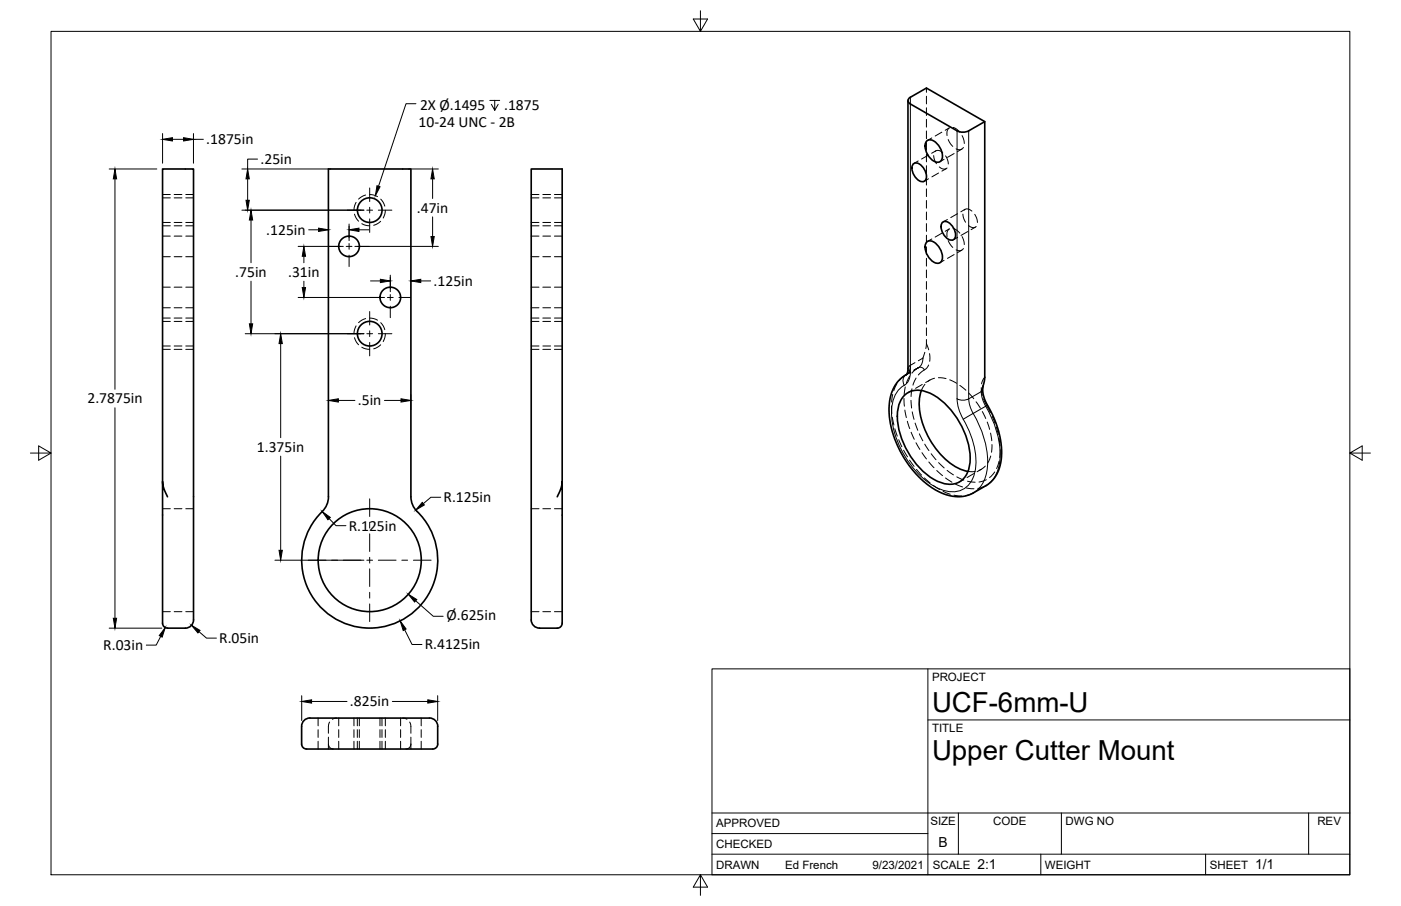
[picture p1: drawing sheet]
<svg xmlns="http://www.w3.org/2000/svg" width="432mm" height="279mm" viewBox="0 0 432 279" stroke-linecap="round" stroke-linejoin="round" font-family="sans-serif">
<!-- layer: Visible -->
<g fill="none" stroke="#000" stroke-width=".51">
<path d="M279.8 31v83l-.1 .9-.4 .7M303.5 37.5l-4.9 2.8M101.2 52.1h25.4v101.1a7.3 7.3 0 0 0 3.1 5.7 21 21 0 0 1-1.9 29.5 21 21 0 0 1-29.5-1.7 21 21 0 0 1 1.5-29.5l1.1-1.9 .3-2.1zM281.5 50.5a2.76 2.76 0 0 1 3.6 2l.4 1.3a1.56 1.56 0 0 1-.6 2.1 1.56 1.56 0 0 1-2.1-.5 4.3 4.3 0 0 1-1.5-4.6zM285.7 43.4a2.4 2.4 0 0 1 3.1 .9 5 5 0 0 1 1.4 5 1.84 1.84 0 0 1-2.9 0 5.3 5.3 0 0 1-1.9-5.5zM295 40.3l1.8 .5 1.8-.5M295 40.3l-14.4-8.2a1.09 1.09 0 0 1-.8-1.1 1.09 1.09 0 0 1 .8-1l4.9-2.8 18 10.3v79.1l-1.1 4.2M285.7 74.6a2.4 2.4 0 0 1 3.1 .9 5 5 0 0 1 1.4 5 1.84 1.84 0 0 1-2.9 0 5.3 5.3 0 0 1-1.9-5.5zM290.5 68.5a2.76 2.76 0 0 1 3.5 2.1l.5 1.2a1.56 1.56 0 0 1-.6 2.1 1.56 1.56 0 0 1-2.1-.5 4.3 4.3 0 0 1-1.5-4.5zM279.3 115.5l-2 1.5-1.4 1.7-1 2.1-.6 2.2-.3 2.9 .2 3 .5 3.1 1 3.1 1.7 4 1.4 2.4 2.5 3.5 1.7 1.9 2.6 2.3 2.7 1.9 2.6 1.2 2.6 .7 2.7 .2 2.3-.5 5.7-3.1 2.3-2.2 1.1-1.8 .5-1.6 .6-4-.5-5.3-1.6-5.2-3.2-6.6-.5-2.2 .1-1.8M279 121.7a7.4 7.4 0 0 1 8.8 .2 24.4 24.4 0 0 1 11.1 20.9 6.4 6.4 0 0 1-6.2 6.6 15.1 15.1 0 0 1-10.6-6.6 22.4 22.4 0 0 1-5.2-17.2 7.1 7.1 0 0 1 2.1-3.9zM284 120.4a18.7 18.7 0 0 0 2.6 15.1 20.1 20.1 0 0 0 10.8 9.7l.9 .2"/>
<path d="M50.1 148.5v-96.4h9.5v138.4a2.74 2.74 0 0 1-2.5 3.2h-5.5a2.08 2.08 0 0 1-1.5-2.5v-42.7l.4 2.3 1.1 2.4M173.3 148.5v-96.4h-9.6v138.4a2.74 2.74 0 0 0 2.6 3.2h5.5a2.11 2.11 0 0 0 1.5-2.5v-42.7l-.5 2.3-1.1 2.4M95.5 221.4a2.55 2.55 0 0 0-2.5 2.6v5.5a2.1 2.1 0 0 0 2.5 1.5h36.8a2.13 2.13 0 0 0 2.6-1.5v-5.5a2.86 2.86 0 0 0-3.6-2.6h-35.8"/>
<circle cx="107.6" cy="76" r="3.2"/>
<circle cx="114" cy="64.8" r="3.8"/>
<circle cx="120.3" cy="91.7" r="3.2"/>
<circle cx="114" cy="102.9" r="3.8"/>
<circle cx="113.9" cy="172.8" r="15.9"/>
</g>
<!-- layer: Hidden -->
<g fill="none" stroke="#000" stroke-width=".31">
<path d="M285.5 27.2v1.3M285.5 29.7v2.3M285.5 33.2v2.4M285.5 36.8v2.4M292.5 39.5l-.6 1v1.3M292.6 39.4l-1.3 .8M293.8 39.3l1 .5 1 1M113.9 60l1.3 .2 1.2 .4M283 49.6l-1.3 .8M285.5 40.4v2.4M285.5 44v2.3M285.5 47.5v2.4"/>
<path d="M285.5 51.1v2.4M285.5 54.7v2.4M285.5 58.3v2.3M286.1 47.9l-2.1 1.1M286.2 55.1l-1.3 .8M287.2 42.5l-1.3 .8M287.8 48l.2 1.1 .6 1.4M288.2 46.7a1.66 1.66 0 0 1 2.4 .4M288.4 46.5l-1.3 .8M289.3 53.4l-2.1 1.1M289.5 51.5a1.77 1.77 0 0 0 2.4 .3M290.3 40.8l-2.1 1.2"/>
<path d="M291 49.1l-1.3 .8M291.4 48.1l.6 1.1 .3 1.4M291.6 52l-1.3 .8M292.2 43l1.4 2.1M294.1 47.3l-2.1 1.2M296.4 46l-1.3 .8M296.5 41.8l.7 2.5M296.9 45.5a1.56 1.56 0 0 1-2.2 .4M50.1 72.8h2.4M50.1 79.2h2.4M50.1 68.6h2.4M50.1 61h2.4"/>
<path d="M53.7 72.8h2.4M53.7 79.2h2.4M53.7 68.6h2.4M53.7 61h2.4M57.3 72.8h2.3M57.3 79.2h2.3M57.3 68.6h2.3M57.3 61h2.3M109.3 66l.4 1.2 .8 1M109.7 62.4l-.4 1.2-.2 1.2M111.5 69l1.2 .5 1.2 .1M112.7 60.2l-1.2 .4-1 .8"/>
<path d="M117.3 68.2l-.9 .8-1.2 .5M117.3 61.4l.8 1 .5 1.2M118.8 64.8l-.2 1.3-.5 1.1M163.7 72.8h2.4M163.7 79.2h2.4M163.7 68.6h2.4M163.7 61h2.4M167.3 72.8h2.4M167.3 79.2h2.4M167.3 68.6h2.4M167.3 61h2.4M170.9 72.8h2.4"/>
<path d="M170.9 79.2h2.4M170.9 68.6h2.4M170.9 61h2.4M285.5 61.8v2.4M285.5 65.4v2.4M285.5 69v2.4M285.5 72.5v2.4M285.5 76.1v2.4M285.5 79.7v2.4M287.2 73.7l-1.3 .7M290.3 71.9l-2.1 1.2M292 67.7l-1.3 .7"/>
<path d="M292.2 74.2l1.4 2.1M292.5 70.6l-.6 1.1v1.3M292.6 70.6l-1.3 .7M293.8 70.5l1 .5 1 .9M294.1 78.5l-2.1 1.2M295.1 65.9l-2.1 1.2M295.2 73.2l-1.3 .7M296.4 77.2l-1.3 .7M296.5 73l.6 1.4 .1 1M296.8 66l.1 1.1 .7 1.4M296.9 76.6a1.56 1.56 0 0 1-2.2 .4M297.2 64.8a1.69 1.69 0 0 1 2.4 .3"/>
<path d="M297.4 64.6l-1.3 .7M298.3 71.4l-2.1 1.2M298.5 69.5a1.71 1.71 0 0 0 2.4 .3M300.4 66.1l.6 1.1 .3 1.4M300.6 70.1l-1.3 .7M50.1 88.6h2.4M50.1 94.9h2.4M50.1 99.1h2.4M53.7 88.6h2.4M53.7 94.9h2.4M53.7 99.1h2.4M57.3 88.6h2.3"/>
<path d="M57.3 94.9h2.3M57.3 99.1h2.3M112.7 98.3l-1.2 .4-1 .8M113.9 98.1l1.3 .2 1.2 .4M117.3 99.5l.8 1 .5 1.2M163.7 88.6h2.4M163.7 94.9h2.4M163.7 99.1h2.4M167.3 88.6h2.4M167.3 94.9h2.4M167.3 99.1h2.4M170.9 88.6h2.4"/>
<path d="M170.9 94.9h2.4M170.9 99.1h2.4M285.5 83.2v2.4M285.5 86.8v2.4M285.5 90.4v2.4M285.5 94v2.4M285.5 97.5v2.4M291 80.3l-1.3 .7M50.1 106.7h2.4M53.7 106.7h2.4M57.3 106.7h2.3M109.3 104.1l.4 1.2 .8 1"/>
<path d="M109.7 100.5l-.4 1.2-.2 1.2M111.5 107.1l1.2 .5 1.2 .1M117.3 106.3l-.9 .8-1.2 .5M118.8 102.9l-.2 1.3-.5 1.1M163.7 106.7h2.4M167.3 106.7h2.4M170.9 106.7h2.4M280.7 114.8l-1.4 .8M283.1 113.4h-.1M283.1 113.3v.1M283.1 113.3l-1.4 .9M284.2 118.6l-2 1.2"/>
<path d="M285 108.6l-.5 1.8M285.1 118.5l-1.1 2M285.5 104.7l-.2 2.8M285.5 101.1v2.4M286.6 117.2l-1.3 .8M288 116.6l-2.1 1.1M289.2 116.5l2.4 .3M292.7 117.1l2.1 1.1M295.8 118.9l1.9 1.5M281.2 120.4l-1.4 .7M298.5 121.2l1.6 1.8M300.8 123.9l1.4 2"/>
<path d="M302.8 126.9l1 2.2M304.3 130.2l.7 2.2M305.3 133.6l.4 2.3M305.7 137.1l-.1 2.4M50.1 156.9h2.4M53.7 156.9h2.4M57.3 156.9h2.3M163.7 156.9h2.4M167.3 156.9h2.4M170.9 156.9h2.4M297 147.9l-1.3 .7M298.3 145.4h2.3"/>
<path d="M300.1 146.1l-2.1 1.2M302.5 144.7l-1.4 .8M303.7 143.7l-2 1.4M305.4 140.6l-1 2.2M50.1 188.6h2.4M53.7 188.6h2.4M57.3 188.6h2.3M163.7 188.6h2.4M167.3 188.6h2.4M170.9 188.6h2.4M98 221.4v2.4M98 225v2.4"/>
<path d="M98 228.6v2.4M101.2 229.5v1.5M101.2 229.5a1.54 1.54 0 0 0 1.5 1.5M101.2 227.3v2.2M101.6 222.7a5.4 5.4 0 0 0-.4 3.4M103.8 221.4l-1.4 .4M104.4 221.4v2.4M104.4 225v2.4M104.4 228.6v2.4M110.1 221.4v2.4M110.1 225v2.4M110.1 228.6v2.4"/>
<path d="M110.7 221.4v2.4M110.7 225v2.4M110.7 228.6v2.4M117.1 221.4v2.4M117.1 225v2.4M117.1 228.6v2.4M117.7 221.4v2.4M117.7 225v2.4M117.7 228.6v2.4M123.5 221.4v2.4M123.5 225v2.4M123.5 228.6v2.4"/>
<path d="M124.1 221.4l1.3 .4M126.3 222.7a5.4 5.4 0 0 1 .3 3.4M126.6 229.5v1.5M126.6 229.5a1.54 1.54 0 0 1-1.5 1.5M126.6 227.3v2.2M129.8 221.4v2.4M129.8 225v2.4M129.8 228.6v2.4"/>
</g>
<!-- layer: Hidden Narrow -->
<g fill="none" stroke="#000" stroke-width=".31">
<path d="M280.6 30v2.1M50.1 60h2.4M53.7 60h2.4M57.3 60h2.3M163.7 60h2.4M167.3 60h2.4M170.9 60h2.4M50.1 69.6h2.4M53.7 69.6h2.4M57.3 69.6h2.3M163.7 69.6h2.4M167.3 69.6h2.4"/>
<path d="M170.9 69.6h2.4M50.1 98.1h2.4M53.7 98.1h2.4M57.3 98.1h2.3M163.7 98.1h2.4M167.3 98.1h2.4M170.9 98.1h2.4M50.1 107.7h2.4M53.7 107.7h2.4M57.3 107.7h2.3M163.7 107.7h2.4M167.3 107.7h2.4"/>
<path d="M170.9 107.7h2.4M276.4 118.3l-.9 2.2M279 119.3l-.3 2.4M279.1 115.7l-2 1.7M279.8 113.7l.3-.7 .5-.4-.3 1.6-.4 .8-.6 .6M280.3 116l-1 2.2M280.7 114.8l-1.4 .8M281.1 115.1l2-1.7a1.38 1.38 0 0 1 1.8 .7l-1.9 1.5M281.1 119.9l-.3 2.4M282 111.8l-1.4 .8M282.3 116.6l-.9 2.2M283 111.3l1.5-.9-.5 2.1a4.2 4.2 0 0 1-2.3 1.7"/>
<path d="M285.5 106l.7 1.9M286.2 112.6l-.5 .9-.8 .6M286.5 109.1v2.3M302.4 119.6l.4 2.3M303.5 116.4l-.6 .8-.4 1.2M274.8 125.2l.1 2.4M275 128.7l.5 2.4M275.1 121.6l-.3 2.4M275.8 132.2l.7 2.3M277 135.6l1 2.2M278.5 138.8l1.2 2.1M278.6 122.9l.1 2.4"/>
<path d="M278.9 126.4l.4 2.4M279.7 129.9l.7 2.3M280.8 123.5l.2 2.3M280.8 133.3l1 2.2M281.2 127l.5 2.3M282 130.5l.9 2.2M282.3 136.5l1.2 2.1M283.4 133.8l1 2.1M284.2 139.6l1.3 1.9M285 137l1.3 2M287 139.9l1.5 1.9M303.1 123l1 2.1"/>
<path d="M304.1 125.1l1.2 2.2M304.4 125l-.3 .1M305.8 128.3l.9 2.3M307 131.7l.7 2.3M307.9 135.1l.3 2.4M308.3 138.7l-.2 2.4M280.3 141.9l1.4 1.9M282.5 144.8l1.6 1.7M284.9 147.4l1.8 1.5M286.3 142.5l1.6 1.8M287.6 149.7l2 1.3M288.7 145.1l1.8 1.6"/>
<path d="M289.3 142.7l1.7 1.6M290.7 151.5l2.2 .9M291.4 147.4l2 1.3M291.9 145.1l2 1.4M294 152.7l2.4 .3M294.5 149.3l2.2 .9M294.9 147.1l2.2 .9M297.8 150.5l2.4 .2M298.2 148.4l2.3 .3M300 152l-2.4 .8M303.9 149.8l-2.5 .8M304 147.9l-2.3 .8"/>
<path d="M306.6 145.5l-1.6 1.8M307.9 142.2l-.8 2.3M109.1 221.4v2.4M109.1 225v2.4M109.1 228.6v2.4M118.8 221.4v2.4M118.8 225v2.4M118.8 228.6v2.4"/>
</g>
<!-- layer: Visible Narrow -->
<g fill="none" stroke="#000" stroke-width=".31">
<path d="M280.6 32.1v82.6M295 40.3v82.7M298.6 40.3v82.7M278.7 118.8a9.1 9.1 0 0 0-3.9 8.8 28.4 28.4 0 0 0 14.3 23 7.8 7.8 0 0 0 9.5-1.2 13.7 13.7 0 0 0 1.7-11.7l-1.4-4.2-2-4.2M279.2 115.6a2.33 2.33 0 0 0-.5 3.2M279.2 115.6h.1M279.2 115.6h-.1M279.8 113.7l.2 .5 .6 .5M280.6 114.7l-.4 2.3-.6 1.1-.9 .7M295 123l1.8 .4 1.8-.4M295 123a13 13 0 0 0 1.9 6.3M298.6 123l3.8-2.2 .5 2.5 .9 2"/>
<path d="M298.6 123l.4 2.5 .9 2M299.9 127.5l-3 1.8M299.9 127.5a27.8 27.8 0 0 1 4.2 18.3 8.9 8.9 0 0 1-4 6.2M303.8 125.3l-3.9 2.2M303.8 125.3a27.8 27.8 0 0 1 4.1 18.2 8.9 8.9 0 0 1-4 6.3M304.4 124.9l-.6 .4"/>
</g>
<!-- layer: Border -->
<path d="M15.7 9.7h400.3v260.1h-400.3zM215.9 3.3v6.4l-2.2-3.8h4.4l-2.2 3.8M9.4 139.7h6.3l-3.8-2.2v4.4l3.8-2.2M416 139.7l3.8 2.2v-4.4l-3.8 2.2h6.4M215.9 269.8l2.2 3.8h-4.4l2.2-3.8v6.3" fill="none" stroke="#000" stroke-width=".31"/>
<!-- layer: Titleblock -->
<path d="M219.4 206.3h196.6v63.5h-196.6zM286 206.3v63.5M286 222h130M219.4 257.1h66.6M219.4 250.7h196.6M295.4 250.7v12.7M327.1 250.7v12.7M403.3 250.7v12.7M219.4 263.4h196.6M320.8 263.4v6.4M371.6 263.4v6.4" fill="none" stroke="#000" stroke-width=".31"/>
<!-- layer: Center Lines -->
<g fill="none" stroke="#000" stroke-width=".31">
<path d="M113.9 58v4.1M101.4 76h3.5M106.7 76h1.8M107.1 64.8h4.2M107.6 69.8v3.5M107.6 75.1v1.8M107.6 78.7v3.5M110.3 76h3.5M113.1 64.8h1.7M113.9 63.9v1.8M113.9 67.5v4.2M116.6 64.8h4.2"/>
<path d="M113.9 96.1v4.1M114.1 91.7h3.5M119.4 91.7h1.8M120.3 85.5v3.5M120.3 90.8v1.8M120.3 94.4v3.6M123 91.7h3.5M107.1 102.9h4.2M113.1 102.9h1.7M113.9 102v1.8M113.9 105.6v4.1M116.6 102.9h4.2"/>
<path d="M113.9 153.8v5.5M95 172.8h5.5M102.2 172.8h1.8M105.8 172.8h5.5M113.1 172.8h1.7M113.9 161.1v1.8M113.9 164.6v5.5M113.9 171.9v1.8M113.9 175.4v5.5M116.6 172.8h5.5M123.8 172.8h1.8M127.4 172.8h5.5"/>
<path d="M113.9 182.7v1.7M113.9 186.2v5.5"/>
</g>
<!-- layer: Dimensions -->
<g fill="none" stroke="#000" stroke-width=".31">
<path d="M33.7 52.1h14.6M35.4 55.2v64.9M50.1 41.2v9.1M53.1 43h3.5M59.6 41.2v9.1M59.6 43h3.1M74.5 52.1h27.5M76.3 55.2v6.6M79.4 49.1h-3.1v3M125.9 52.1h9.2M133.3 55.2v6M74.5 64.8h37.7"/>
<path d="M77.4 67.9v13.1M91.9 76h13.9M93.7 79v2M95.1 70.9h3.1M107.6 69.1v5.1M109.4 76h25.7M110.6 70.9h3.1M133.3 66.9v6M77.4 86.7v13.2M91.9 91.7h26.6M93.7 86.7v2M114.2 86.6h3"/>
<path d="M120.3 84.9v5.1M129.7 86.6h3M75.6 102.9h36.6M86.5 106v29M35.4 125.8v64.9M101.2 121.7v4.6M104.3 123.5h5.1M118.5 123.5h5.1M126.6 121.7v4.6M86.5 140.7v29M101.5 159.9l2.1 2.2h3M135.8 153.4h-3l-2.3 1.9"/>
<path d="M84.7 172.8h27.5M33.7 193.7h16.1M49.5 196.3l-1.4 2.6h-3M61.3 194.8l2.3 2h3.1M124.7 194.2l2.3 4.6h3M128.1 185.3l5.4 4.8h3.1M93 214.5v7.7M96 216.3h11M120.9 216.3h10.9M134.9 214.5v7.7"/>
</g>
<g fill="#000" stroke="#000" stroke-width=".31">
<path d="M35.4 52.1l.5 3.1h-1zM50.1 43l3-.5v1zM56.6 42.5l3 .5-3 .5zM76.3 52.1l.5 3.1h-1zM133.3 52.1l.5 3.1h-1zM75.8 61.8h1l-.5 3zM77.4 64.8l.5 3.1h-1zM93.7 76l.5 3h-1zM98.2 70.4l3 .5-3 .5zM107.6 70.9l3-.5v1zM132.8 72.9h1l-.5 3.1zM76.9 99.9h1l-.5 3z"/>
<path d="M93.2 88.7h1l-.5 3zM117.2 86.1l3.1 .5-3.1 .5zM126.6 86.6l3.1-.5v1zM86.5 102.9l.5 3.1h-1zM101.2 123.5l3.1-.5v1zM123.6 123l3 .5-3 .5zM99.3 157.8l2.5 1.8-.7 .7zM130.1 154.9l.7 .8-2.7 1.6zM86 169.7h1l-.5 3.1zM34.9 190.7h1l-.5 3zM50.9 193.5l-.9 3-.9-.5zM59 192.8l2.7 1.6-.7 .8z"/>
<path d="M123.3 191.5l1.9 2.5-.9 .4zM125.8 183.3l2.7 1.6-.7 .8zM93 216.3l3-.5v1zM131.8 215.8l3.1 .5-3.1 .5z"/>
</g>
<!-- layer: Annotations -->
<path d="M128.2 32h-3.1l-8.4 25.4M151 31h3M152.5 31v3l-1.1-1.8M153.5 32.2l-1 1.8" fill="none" stroke="#000" stroke-width=".31"/>
<path d="M116.2 57.3l.9 .3-1.4 2.7z" fill="#000" stroke="#000" stroke-width=".31"/>
<g font-size="8.5">
<text x="287.3" y="219.5">UCF-6mm-U</text>
<text x="287.3" y="234.5">Upper Cutter Mount</text>
</g>
<g font-size="4.8">
<text x="129.5" y="34">2X Ø.1495</text>
<text x="155.4" y="34">.1875</text>
<text x="129" y="39.1">10-24 UNC - 2B</text>
<text x="63.6" y="44.5">.1875in</text>
<text x="80.3" y="50.6">.25in</text>
<text x="128.5" y="65.6">.47in</text>
<text x="82.1" y="72.4">.125in</text>
<text x="72.5" y="85.4">.75in</text>
<text x="88.8" y="85.4">.31in</text>
<text x="133.6" y="88.1">.125in</text>
<text x="27" y="124.4">2.7875in</text>
<text x="110.3" y="125">.5in</text>
<text x="79.2" y="139.3">1.375in</text>
<text x="136.7" y="154.9">R.125in</text>
<text x="107.5" y="163.6">R.125in</text>
<text x="137.6" y="191.3">Ø.625in</text>
<text x="31.8" y="200.4">R.03in</text>
<text x="67.6" y="198.3">R.05in</text>
<text x="130.9" y="200.3">R.4125in</text>
<text x="107.9" y="217.8">.825in</text>
</g>
<g font-size="4.3">
<text x="289.3" y="261.2">B</text>
<text x="301.2" y="268.1">2:1</text>
<text x="386.8" y="268.1">1/1</text>
</g>
<g font-size="3.5">
<text x="287.3" y="210.1">PROJECT</text>
<text x="287.3" y="225.8">TITLE</text>
<text x="220.7" y="255.2">APPROVED</text>
<text x="286.7" y="254.5">SIZE</text>
<text x="306.1" y="254.5">CODE</text>
<text x="328.4" y="254.5">DWG NO</text>
<text x="406" y="254.5">REV</text>
<text x="220.7" y="261.5">CHECKED</text>
<text x="220.7" y="267.9">DRAWN</text>
<text x="242" y="267.9">Ed French</text>
<text x="268.9" y="267.9">9/23/2021</text>
<text x="287.5" y="267.9">SCALE</text>
<text x="322.1" y="267.9">WEIGHT</text>
<text x="372.9" y="267.9">SHEET</text>
</g>
</svg>
